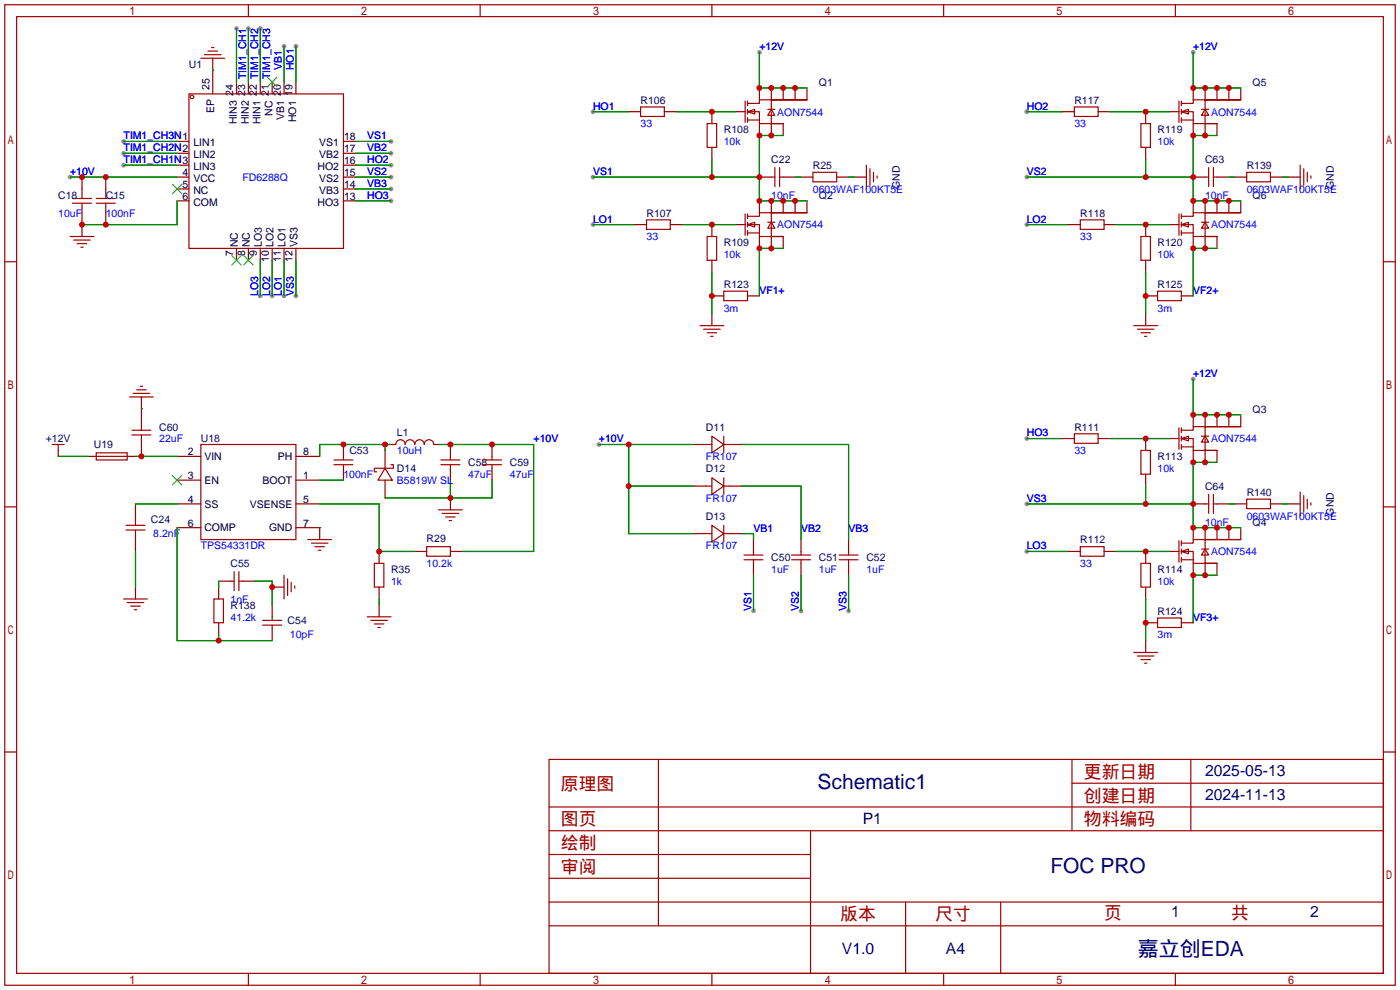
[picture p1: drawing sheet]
<svg xmlns="http://www.w3.org/2000/svg" width="299mm" height="212mm" viewBox="0 0 299 212" stroke-linecap="round" stroke-linejoin="round" font-family="sans-serif">
<g fill="#999">
<circle cx="161" cy="130.6" r=".51"/>
<circle cx="171.2" cy="130.6" r=".51"/>
<circle cx="181.4" cy="130.6" r=".51"/>
<circle cx="83.6" cy="30.2" r=".51"/>
<circle cx="83.6" cy="37.8" r=".51"/>
<circle cx="63.2" cy="63.2" r=".51"/>
<circle cx="60.7" cy="9.9" r=".51"/>
<circle cx="83.6" cy="32.8" r=".51"/>
<circle cx="83.6" cy="40.4" r=".51"/>
<circle cx="128" cy="95" r=".51"/>
<circle cx="15" cy="37.8" r=".51"/>
<circle cx="126.7" cy="23.9" r=".51"/>
<circle cx="126.7" cy="48" r=".51"/>
<circle cx="126.7" cy="37.8" r=".51"/>
<circle cx="162.3" cy="11.2" r=".51"/>
<circle cx="63.2" cy="9.9" r=".51"/>
<circle cx="60.7" cy="63.2" r=".51"/>
<circle cx="83.6" cy="35.3" r=".51"/>
<circle cx="83.6" cy="42.9" r=".51"/>
<circle cx="58.2" cy="63.2" r=".51"/>
<circle cx="55.6" cy="63.2" r=".51"/>
<circle cx="219.5" cy="93.7" r=".51"/>
<circle cx="219.5" cy="117.9" r=".51"/>
<circle cx="219.5" cy="107.7" r=".51"/>
<circle cx="255" cy="81" r=".51"/>
<circle cx="219.5" cy="23.9" r=".51"/>
<circle cx="219.5" cy="48" r=".51"/>
<circle cx="219.5" cy="37.8" r=".51"/>
<circle cx="255" cy="11.2" r=".51"/>
<circle cx="50.5" cy="6.1" r=".51"/>
<circle cx="26.4" cy="30.2" r=".51"/>
<circle cx="53.1" cy="6.1" r=".51"/>
<circle cx="55.6" cy="6.1" r=".51"/>
<circle cx="26.4" cy="32.8" r=".51"/>
<circle cx="26.4" cy="35.3" r=".51"/>
</g>
<g fill="none" stroke="#a10000" stroke-width=".25">
<path d="M1 1h297.2v209.6h-297.2zM3.6 3.6h292.1v204.4h-292.1zM42.9 12.4h5.1M43.7 11.7h3.5M44.4 10.9h2.1M45.2 10.2h.5M53.1 1v2.6M102.6 1v2.6M152.1 1v2.6M201.7 1v2.6M251.2 1v2.6M40.4 20.1h33v33h-33z"/>
<path d="M136.9 22.9h5.1v2h-5.1zM151.1 26.4h2.1v5.1h-2.1zM159.3 21.6v4.6M159.8 23.9l1.5-.5v1zM159.8 22.1h2.5v-.8h10.2h-7.7v2.1M159.8 23.9h2.5v2.5h5.1h-2.6v-2.5M159.8 25.7h2.5M159.8 21.6v1M159.8 23.4v1M159.8 25.1v1.1M164.1 23.4h1.5M164.8 23.4l.8 1.2h-1.5z"/>
<path d="M164.8 37.8h.8M165.6 35.8v4.1M166.6 35.8v4.1M166.6 37.8h.8M173.7 36.8h5.1v2.1h-5.1zM185.2 35.3v5.1M185.9 36.1v3.5M186.7 36.8v2.1M187.5 37.6v.5M229.6 22.9h5.1v2h-5.1zM243.8 26.4h2.1v5.1h-2.1zM252 21.6v4.6"/>
<path d="M252.5 23.9l1.5-.5v1zM252.5 22.1h2.5v-.8h10.2h-7.6v2.1M252.5 23.9h2.5v2.5h5.1h-2.5v-2.5M252.5 25.7h2.5M252.5 21.6v1M252.5 23.4v1M252.5 25.1v1.1M256.8 23.4h1.5M257.6 23.4l.7 1.2h-1.5zM257.6 37.8h.7M258.3 35.8v4.1M259.3 37.8h.8"/>
<path d="M259.3 35.8v4.1M266.4 36.8h5.1v2.1h-5.1zM277.9 35.3v5.1M278.6 36.1v3.5M279.4 36.8v2.1M280.2 37.6v.5M1 55.9h2.6M15 50.5h5.1M15.5 43.4h4.1M15.5 42.4h4.1M15.7 51.3h3.6M16.5 52.1h2"/>
<path d="M17.3 52.8h.5M17.5 40.4v2M17.5 43.4v2.1M20.6 43.4h4M20.6 42.4h4M22.6 40.4v2M22.6 43.4v2.1M138.2 47h5.1v2h-5.1zM151.1 50.5h2.1v5.1h-2.1zM159.3 45.7v4.6M159.8 48l1.5-.5v1zM159.8 46.2h2.5v-.7h10.2h-7.7v2"/>
<path d="M159.8 48h2.5v2.5h5.1h-2.6v-2.5M159.8 45.7v1M159.8 47.5v1M159.8 49.3v1M159.8 49.8h2.5M164.1 47.5h1.5M164.8 47.5l.8 1.3h-1.5zM230.9 47h5.1v2h-5.1zM243.8 50.5h2.1v5.1h-2.1zM252 45.7v4.6M252.5 48l1.5-.5v1zM252.5 46.2h2.5v-.7h10.2h-7.6v2"/>
<path d="M252.5 48h2.5v2.5h5.1h-2.5v-2.5M252.5 49.8h2.5M252.5 45.7v1M252.5 47.5v1M252.5 49.3v1M256.8 47.5h1.5M257.6 47.5l.7 1.3h-1.5zM295.7 55.9h2.5M149.6 69.6h5.1M150.4 70.4h3.5M151.1 71.1h2.1M151.9 71.9h.5"/>
<path d="M154.7 62.2h5.1v2.1h-5.1zM242.3 69.6h5.1M243.1 70.4h3.5M243.8 71.1h2.1M244.6 71.9h.5M247.4 62.2h5.1v2.1h-5.1zM11.2 95h2.5M12.4 95v1.3M20.6 96.8h6.6v1.5h-6.6zM21.3 97.5h5.1M27.7 84.8h5.1M28.2 93h4.1"/>
<path d="M28.2 91.9h4.1M28.4 84.1h3.6M29.2 83.3h2M30 82.5h.5M30.2 89.9v2M30.2 93v2M42.9 95h20.3v20.3h-20.3zM71.4 99.3h4M71.4 98.3h4M73.4 97.5v.8M73.4 99.3v.8M83.6 99.3h.5v.8h-4.1v.7h.5"/>
<path d="M92.7 95a1.02 1.02 0 0 0-1-1 1.02 1.02 0 0 0-1 1 1.02 1.02 0 0 0-1-1 1.02 1.02 0 0 0-1.1 1 1.02 1.02 0 0 0-1-1 1.02 1.02 0 0 0-1 1 1.02 1.02 0 0 0-1-1 1.02 1.02 0 0 0-1 1M94.2 99.3h4.1M94.2 98.3h4.1M96.3 97.5v.8M96.3 99.3v.8M103.1 99.3h4.1M103.1 98.3h4.1M105.2 97.5v.8M105.2 99.3v.8M150.9 95h1.2M152.1 93.2l2.6 1.8-2.6 1.8zM154.7 95h1.3"/>
<path d="M154.7 93.2v3.6M229.6 92.7h5.1v2h-5.1zM243.8 96.3h2.1v5h-2.1zM252 91.4v4.6M252.5 93.7l1.5-.5v1zM252.5 91.9h2.5v-.7h10.2h-7.6v2M252.5 93.7h2.5v2.6h5.1h-2.5v-2.6M252.5 95.5h2.5M252.5 91.4v1.1M252.5 93.2v1M252.5 95v1M256.8 93.2h1.5"/>
<path d="M257.6 93.2l.7 1.3h-1.5zM1 108.3h2.6M26.9 113.3h4.1M26.9 112.3h4.1M29 110.2v2.1M29 113.3v2M65.8 115.3h5.1M66.5 116.1h3.6M67.3 116.8h2M68.1 117.6h.5M82.3 100.1l1.5 2.5h-3zM91.2 116.8h5.1v2.1h-5.1z"/>
<path d="M93.7 109h5.1M94.5 109.7h3.5M95.2 110.5h2.1M96 111.3h.5M150.9 103.9h1.2M150.9 114h1.2M152.1 102.1l2.6 1.8-2.6 1.8zM152.1 112.3l2.6 1.7-2.6 1.8zM154.7 102.1v3.6M154.7 112.3v3.5M154.7 103.9h1.3M154.7 114h1.3"/>
<path d="M159 119.6h4.1M159 118.6h4.1M161 117.9v.7M161 119.6v.8M169.2 119.6h4M169.2 118.6h4M171.2 117.9v.7M171.2 119.6v.8M179.3 119.6h4.1M179.3 118.6h4.1M181.4 117.9v.7M181.4 119.6v.8"/>
<path d="M230.9 116.8h5.1v2.1h-5.1zM252 115.6v4.5M252.5 117.9l1.5-.6v1.1zM252.5 116.1h2.5v-.8h10.2h-7.6v2M252.5 117.9h2.5v2.5h5.1h-2.5v-2.5M252.5 119.6h2.5M252.5 115.6v1M252.5 117.3v1.1M252.5 119.1v1M256.8 117.3h1.5M257.6 117.3l.7 1.3h-1.5zM257.6 107.7h.7"/>
<path d="M258.3 105.7v4M259.3 105.7v4M259.3 107.7h.8M266.4 106.7h5.1v2h-5.1zM277.9 105.2v5M278.6 105.9v3.6M279.4 106.7v2M280.2 107.4v.5M295.7 108.3h2.5M26.4 128h5.1M27.2 128.8h3.5M27.9 129.5h2.1"/>
<path d="M28.7 130.3h.5M45.7 128h2.1v5.1h-2.1zM49.3 124.2h.7M50 122.2v4M51.1 122.2v4M51.1 124.2h.7M56.1 132.6h4.1M56.1 133.6h4.1M58.2 131.8v.8M58.2 133.6v.8M60.7 122.9v5.1M61.5 123.7v3.6"/>
<path d="M62.2 124.5v2M63 125.2v.5M78.5 131.8h5.1M79.2 132.6h3.6M80 120.4h2v5.1h-2zM80 133.4h2M80.8 134.1h.5M242.3 139.4h5.1M243.8 120.4h2.1v5.1h-2.1zM247.4 132.1h5.1v2h-5.1zM243.1 140.2h3.5M243.8 141h2.1"/>
<path d="M244.6 141.7h.5M1 160.7h2.6M117.3 162.3h178.4v45.7h-178.4zM117.3 177.5h178.4M117.3 172.5h178.4M140.7 162.3v35.6M173.2 177.5v30.5M229.1 162.3v15.2M229.1 167.4h66.6M254.5 162.3v15.2M295.7 160.7h2.5M117.3 182.6h55.9"/>
<path d="M117.3 197.9h178.4M117.3 192.8h178.4M117.3 187.7h55.9M193.5 192.8v15.2M213.9 192.8v15.2M53.1 208v2.6M102.6 208v2.6M152.1 208v2.6M201.7 208v2.6M251.2 208v2.6"/>
<circle cx="41" cy="20.7" r=".38"/>
</g>
<g fill="none" stroke="#870000" stroke-width=".25">
<path d="M45.5 12.4v7.7M50.5 17.5v2.6M53.1 17.5v2.6M55.6 17.5v2.6M58.2 17.5v2.6M60.7 17.5v2.6M63.2 17.5v2.6M162.3 18.8v2.5M164.8 18.8v2.5M167.4 18.8v2.5M169.9 18.8v2.5M172.5 18.8v2.5"/>
<path d="M255 18.8v2.5M257.6 18.8v2.5M260.1 18.8v2.5M262.6 18.8v2.5M265.2 18.8v2.5M17.5 37.8v2.6M22.6 37.8v2.6M37.8 30.2h2.6M37.8 32.8h2.6M37.8 35.3h2.6M37.8 37.8h2.6M73.4 30.2h2.5"/>
<path d="M73.4 32.8h2.5M73.4 35.3h2.5M73.4 37.8h2.5M134.4 23.9h2.5M142 23.9h2.5M152.1 23.9v2.5M152.1 31.5v2.5M157.2 23.9h2.1M162.3 37.8h2.5M162.3 26.4v2.6M164.8 26.4v2.6M167.4 37.8h2.5"/>
<path d="M167.4 26.4v2.6M171.2 37.8h2.5M178.8 37.8h2.6M182.6 37.8h2.6M227.1 23.9h2.5M234.7 23.9h2.5M244.9 23.9v2.5M244.9 31.5v2.5M249.9 23.9h2.1M255 37.8h2.6M255 26.4v2.6M257.6 26.4v2.6"/>
<path d="M260.1 37.8h2.5M260.1 26.4v2.6M263.9 37.8h2.5M271.5 37.8h2.6M275.3 37.8h2.6M17.5 45.5v5M22.6 45.5v2.5M37.8 40.4h2.6M37.8 42.9h2.6M50.5 53.1v2.5M53.1 53.1v2.5M55.6 53.1v2.5"/>
<path d="M58.2 53.1v2.5M60.7 53.1v2.5M63.2 53.1v2.5M73.4 40.4h2.5M73.4 42.9h2.5M135.6 48h2.6M143.3 48h2.5M152.1 48v2.5M152.1 55.6v2.6M157.2 48h2.1M162.3 42.9v2.6M162.3 50.5v2.6"/>
<path d="M164.8 42.9v2.6M164.8 50.5v2.6M167.4 42.9v2.6M167.4 50.5v2.6M169.9 42.9v2.6M172.5 42.9v2.6M228.3 48h2.6M236 48h2.5M244.9 48v2.5M244.9 55.6v2.6M249.9 48h2.1M255 42.9v2.6"/>
<path d="M255 50.5v2.6M257.6 42.9v2.6M257.6 50.5v2.6M260.1 42.9v2.6M260.1 50.5v2.6M262.6 42.9v2.6M265.2 42.9v2.6M152.1 67.1v2.5M152.1 63.2h2.6M159.8 63.2h2.5M244.9 67.1v2.5M244.9 63.2h2.5"/>
<path d="M252.5 63.2h2.5M12.4 96.3v1.2M18.8 97.5h2.5M26.4 97.5h2.6M30.2 84.8v5.1M30.2 95v2.5M37.8 97.5h5.1M63.2 97.5h5.1M73.4 95v2.5M82.3 96.3v3.8M83.6 95h1M92.7 95h1"/>
<path d="M96.3 95v2.5M105.2 95v2.5M148.3 95h2.6M156 95h2.5M227.1 93.7h2.5M234.7 93.7h2.5M244.9 93.7v2.6M249.9 93.7h2.1M255 88.6v2.6M255 96.3v2.5M257.6 88.6v2.6M257.6 96.3v2.5"/>
<path d="M260.1 88.6v2.6M260.1 96.3v2.5M262.6 88.6v2.6M265.2 88.6v2.6M29 107.7v2.5M29 115.3v2.6M37.8 102.6h5.1M37.8 107.7h5.1M37.8 112.8h5.1M63.2 102.6h5.1M63.2 107.7h5.1M63.2 112.8h5.1v2.5"/>
<path d="M73.4 100.1v2.5M81 117.9v2.5M82.3 102.6v3.8M88.6 117.9h2.6M96.3 117.9h2.5M96.3 100.1v2.5M96.3 106.4v2.6M105.2 100.1v2.5M148.3 103.9h2.6M148.3 114h2.6M156 103.9h2.5M156 114h2.5"/>
<path d="M161 115.3v2.6M171.2 115.3v2.6M181.4 115.3v2.6M228.3 117.9h2.6M236 117.9h2.5M244.9 101.3v2.6M244.9 117.9v2.5M249.9 117.9h2.1M255 112.8v2.5M255 107.7h2.6M257.6 112.8v2.5M260.1 112.8v2.5"/>
<path d="M260.1 107.7h2.5M262.6 112.8v2.5M263.9 107.7h2.5M265.2 112.8v2.5M271.5 107.7h2.6M275.3 107.7h2.6M29 125.5v2.5M46.7 124.2h2.6M46.7 125.5v2.5M46.7 133.1v2.5M51.8 124.2h2.6M58.2 129.3v2.5"/>
<path d="M58.2 134.4v2.5M58.2 125.5h2.5M81 125.5v2.5M81 129.3v2.5M161 120.4v2.5M171.2 120.4v2.5M181.4 120.4v2.5M244.9 125.5v2.5M244.9 136.9v2.5M244.9 133.1h2.5M252.5 133.1h2.5M255 120.4v2.5"/>
<path d="M257.6 120.4v2.5M260.1 120.4v2.5"/>
</g>
<path d="M57.1 16.5l2.1 2M59.2 16.5l-2.1 2M36.8 39.4l2.1 2M38.9 39.4l-2.1 2M49.5 54.6l2.1 2M51.6 54.6l-2.1 2M52.1 54.6l2 2M54.1 54.6l-2 2M36.8 101.6l2.1 2M38.9 101.6l-2.1 2" fill="none" stroke="#3c3" stroke-width=".25"/>
<g fill="none" stroke="#008700" stroke-width=".25">
<path d="M45.5 15h.1M50.5 6.1v11.4M53.1 6.1v11.4M55.6 6.1v11.4M60.7 9.9v7.6M63.2 9.9v7.6M162.3 11.2v7.6h10.2M255 11.2v7.6h10.2M15 37.8h22.8M26.4 30.2h11.4M26.4 32.8h11.4M26.4 35.3h11.4"/>
<path d="M75.9 30.2h7.7M75.9 37.8h7.7M75.9 32.8h7.7M75.9 35.3h7.7M126.7 37.8h35.6M126.7 23.9h7.7M144.5 23.9h12.7M152.1 34v3.8M167.4 29h-5.1v13.9h10.2M169.9 37.8h1.3M181.4 37.8h1.2M219.5 37.8h35.5"/>
<path d="M219.5 23.9h7.6M237.2 23.9h12.7M244.9 34v3.8M260.1 29h-5.1v13.9h10.2M262.6 37.8h1.3M274.1 37.8h1.2M37.8 42.9v5.1h-20.3M55.6 55.6v7.6M58.2 55.6v7.6M60.7 55.6v7.6M63.2 55.6v7.6M75.9 40.4h7.7"/>
<path d="M75.9 42.9h7.7M126.7 48h8.9M145.8 48h11.4M152.1 58.2v8.9M167.4 53.1h-5.1v10.1M219.5 48h8.8M238.5 48h11.4M244.9 58.2v8.9M260.1 53.1h-5.1v10.1M12.4 97.5h6.4M29 97.5h8.8M30.2 87.4h.1"/>
<path d="M82.3 95v1.3M83.6 95h-15.3v2.5M93.7 95h20.3v22.9h-15.2M128 95h20.3M134.4 95v19h13.9M158.5 95h22.9v20.3M219.5 93.7h7.6M237.2 93.7h12.7M255 81v7.6h10.2M260.1 98.8h-5.1v14h10.2M29 107.7h8.8M29 117.9v7.6"/>
<path d="M37.8 112.8v24.1h20.4M68.3 112.8h.1M68.3 107.7h12.7v10.2h7.6M68.3 102.6h5.1M96.3 102.6v3.8M105.2 102.6v3.8h-22.9M134.4 103.9h13.9M158.5 114h2.5v1.3M158.5 103.9h12.7v11.4M219.5 117.9h8.8M219.5 107.7h35.5M238.5 117.9h11.4"/>
<path d="M244.9 103.9v3.8M262.6 107.7h1.3M274.1 107.7h1.2M46.7 124.2v1.3M46.7 135.6v1.3M54.4 124.2h3.8v5.1M81 128v1.3M161 122.9v7.7M171.2 122.9v7.7M181.4 122.9v7.7M244.9 128v8.9M260.1 122.9h-5.1v10.2"/>
</g>
<g fill="#c00">
<circle cx="134.4" cy="95" r=".63"/>
<circle cx="134.4" cy="103.9" r=".63"/>
<circle cx="17.5" cy="37.8" r=".63"/>
<circle cx="22.6" cy="37.8" r=".63"/>
<circle cx="17.5" cy="48" r=".63"/>
<circle cx="22.6" cy="48" r=".63"/>
<circle cx="152.1" cy="23.9" r=".63"/>
<circle cx="152.1" cy="48" r=".63"/>
<circle cx="152.1" cy="37.8" r=".63"/>
<circle cx="162.3" cy="37.8" r=".63"/>
<circle cx="162.3" cy="29" r=".63"/>
<circle cx="162.3" cy="42.9" r=".63"/>
<circle cx="164.8" cy="42.9" r=".63"/>
<circle cx="167.4" cy="42.9" r=".63"/>
<circle cx="169.9" cy="42.9" r=".63"/>
<circle cx="164.8" cy="29" r=".63"/>
<circle cx="152.1" cy="63.2" r=".63"/>
<circle cx="162.3" cy="18.8" r=".63"/>
<circle cx="164.8" cy="18.8" r=".63"/>
<circle cx="167.4" cy="18.8" r=".63"/>
<circle cx="169.9" cy="18.8" r=".63"/>
<circle cx="162.3" cy="53.1" r=".63"/>
<circle cx="164.8" cy="53.1" r=".63"/>
<circle cx="244.9" cy="93.7" r=".63"/>
<circle cx="244.9" cy="117.9" r=".63"/>
<circle cx="244.9" cy="107.7" r=".63"/>
<circle cx="255" cy="107.7" r=".63"/>
<circle cx="255" cy="98.8" r=".63"/>
<circle cx="255" cy="112.8" r=".63"/>
<circle cx="257.6" cy="112.8" r=".63"/>
<circle cx="260.1" cy="112.8" r=".63"/>
<circle cx="262.6" cy="112.8" r=".63"/>
<circle cx="257.6" cy="98.8" r=".63"/>
<circle cx="244.9" cy="133.1" r=".63"/>
<circle cx="255" cy="88.6" r=".63"/>
<circle cx="257.6" cy="88.6" r=".63"/>
<circle cx="260.1" cy="88.6" r=".63"/>
<circle cx="262.6" cy="88.6" r=".63"/>
<circle cx="257.6" cy="122.9" r=".63"/>
<circle cx="255" cy="122.9" r=".63"/>
<circle cx="244.9" cy="23.9" r=".63"/>
<circle cx="244.9" cy="48" r=".63"/>
<circle cx="244.9" cy="37.8" r=".63"/>
<circle cx="255" cy="37.8" r=".63"/>
<circle cx="255" cy="29" r=".63"/>
<circle cx="255" cy="42.9" r=".63"/>
<circle cx="257.6" cy="42.9" r=".63"/>
<circle cx="260.1" cy="42.9" r=".63"/>
<circle cx="262.6" cy="42.9" r=".63"/>
<circle cx="257.6" cy="29" r=".63"/>
<circle cx="244.9" cy="63.2" r=".63"/>
<circle cx="255" cy="18.8" r=".63"/>
<circle cx="257.6" cy="18.8" r=".63"/>
<circle cx="260.1" cy="18.8" r=".63"/>
<circle cx="262.6" cy="18.8" r=".63"/>
<circle cx="255" cy="53.1" r=".63"/>
<circle cx="257.6" cy="53.1" r=".63"/>
<circle cx="81" cy="117.9" r=".63"/>
<circle cx="82.3" cy="95" r=".63"/>
<circle cx="73.4" cy="95" r=".63"/>
<circle cx="58.2" cy="125.5" r=".63"/>
<circle cx="46.7" cy="136.9" r=".63"/>
<circle cx="96.3" cy="106.4" r=".63"/>
<circle cx="96.3" cy="95" r=".63"/>
<circle cx="105.2" cy="95" r=".63"/>
<circle cx="30.2" cy="97.5" r=".63"/>
</g>
<g font-size="4.5" fill="#000080">
<text x="174.7" y="168.7">Schematic1</text>
<text x="224.5" y="186.5">FOC PRO</text>
<text x="243.2" y="204.3">嘉立创EDA</text>
</g>
<g font-size="3.8" fill="#a00000">
<text x="231.6" y="166.2">更新日期</text>
<text x="119.9" y="168.8">原理图</text>
<text x="231.6" y="171.3">创建日期</text>
<text x="119.9" y="176.4">图页</text>
<text x="231.6" y="176.4">物料编码</text>
<text x="119.9" y="181.5">绘制</text>
<text x="119.9" y="186.6">审阅</text>
<text x="179.6" y="196.7">版本</text>
<text x="199.9" y="196.7">尺寸</text>
<text x="236" y="196.5">页</text>
<text x="263.1" y="196.5">共</text>
</g>
<g font-size="3.4" fill="#000080">
<text x="257.6" y="165.9">2025-05-13</text>
<text x="257.6" y="170.9">2024-11-13</text>
<text x="184.4" y="176">P1</text>
<text x="250.3" y="196.1">1</text>
<text x="280" y="196.1">2</text>
<text x="179.9" y="204">V1.0</text>
<text x="202.2" y="204">A4</text>
</g>
<g font-size="2.2" fill="#00f">
<text x="162.3" y="10.7">+12V</text>
<text x="255" y="10.7">+12V</text>
<text x="60.3" y="15" transform="rotate(-90 60.3 15)">VB1</text>
<text x="62.8" y="15" transform="rotate(-90 62.8 15)">HO1</text>
<text x="126.7" y="23.4">HO1</text>
<text x="219.5" y="23.4">HO2</text>
<text x="26.4" y="29.8">TIM1_CH3N1</text>
<text x="78.5" y="29.8">VS1</text>
<text x="136.9" y="27.2">33</text>
<text x="166.1" y="24.7">AON7544</text>
<text x="229.6" y="27.2">33</text>
<text x="258.8" y="24.7">AON7544</text>
<text x="26.4" y="32.3">TIM1_CH2N2</text>
<text x="26.4" y="34.9">TIM1_CH1N3</text>
<text x="78.5" y="32.3">VB2</text>
<text x="78.5" y="34.9">HO2</text>
<text x="154.7" y="31">10k</text>
<text x="247.4" y="31">10k</text>
<text x="15" y="37.4">+10V</text>
<text x="51.8" y="38.7">FD6288Q</text>
<text x="78.5" y="37.4">VS2</text>
<text x="78.5" y="39.9">VB3</text>
<text x="126.7" y="37.4">VS1</text>
<text x="173.7" y="41.2">0603WAF100KT5E</text>
<text x="219.5" y="37.4">VS2</text>
<text x="266.4" y="41.2">0603WAF100KT5E</text>
<text x="12.4" y="46.3">10uF</text>
<text x="22.6" y="46.3">100nF</text>
<text x="78.5" y="42.5">HO3</text>
<text x="126.7" y="47.6">LO1</text>
<text x="164.8" y="42.5">10nF</text>
<text x="219.5" y="47.6">LO2</text>
<text x="257.6" y="42.5">10nF</text>
<text x="138.2" y="51.4">33</text>
<text x="166.1" y="48.8">AON7544</text>
<text x="230.9" y="51.4">33</text>
<text x="258.8" y="48.8">AON7544</text>
<text x="154.7" y="55.2">10k</text>
<text x="247.4" y="55.2">10k</text>
<text x="55.2" y="63.2" transform="rotate(-90 55.2 63.2)">LO3</text>
<text x="57.7" y="63.2" transform="rotate(-90 57.7 63.2)">LO2</text>
<text x="60.3" y="63.2" transform="rotate(-90 60.3 63.2)">LO1</text>
<text x="62.8" y="63.2" transform="rotate(-90 62.8 63.2)">VS3</text>
<text x="162.3" y="62.8">VF1+</text>
<text x="255" y="62.8">VF2+</text>
<text x="154.7" y="66.6">3m</text>
<text x="247.4" y="66.6">3m</text>
<text x="255" y="80.6">+12V</text>
<text x="34" y="94.5">22uF</text>
<text x="114" y="94.5">+10V</text>
<text x="128" y="94.5">+10V</text>
<text x="219.5" y="93.3">HO3</text>
<text x="258.8" y="94.5">AON7544</text>
<text x="84.8" y="97.1">10uH</text>
<text x="150.9" y="98.4">FR107</text>
<text x="229.6" y="97.1">33</text>
<text x="247.4" y="100.9">10k</text>
<text x="73.4" y="102.2">100nF</text>
<text x="84.8" y="103.4">B5819W SL</text>
<text x="100.1" y="102.2">47uF</text>
<text x="109" y="102.2">47uF</text>
<text x="150.9" y="107.2">FR107</text>
<text x="219.5" y="107.2">VS3</text>
<text x="161" y="113.6">VB1</text>
<text x="171.2" y="113.6">VB2</text>
<text x="181.4" y="113.6">VB3</text>
<text x="257.6" y="112.3">10nF</text>
<text x="266.4" y="111.1">0603WAF100KT5E</text>
<text x="32.8" y="114.8">8.2nF</text>
<text x="42.9" y="117.4">TPS54331DR</text>
<text x="150.9" y="117.4">FR107</text>
<text x="219.5" y="117.4">LO3</text>
<text x="258.8" y="118.7">AON7544</text>
<text x="83.6" y="125">1k</text>
<text x="91.2" y="121.2">10.2k</text>
<text x="164.8" y="122.5">1uF</text>
<text x="175" y="122.5">1uF</text>
<text x="185.2" y="122.5">1uF</text>
<text x="230.9" y="121.2">33</text>
<text x="247.4" y="125">10k</text>
<text x="49.3" y="128.9">1nF</text>
<text x="160.6" y="130.6" transform="rotate(-90 160.6 130.6)">VS1</text>
<text x="170.7" y="130.6" transform="rotate(-90 170.7 130.6)">VS2</text>
<text x="180.9" y="130.6" transform="rotate(-90 180.9 130.6)">VS3</text>
<text x="49.3" y="132.6">41.2k</text>
<text x="62" y="136.5">10pF</text>
<text x="247.4" y="136.5">3m</text>
<text x="255" y="132.6">VF3+</text>
</g>
<g font-size="2.2" fill="#000080">
<text x="40.4" y="14.5">U1</text>
<text x="136.9" y="22.2">R106</text>
<text x="175" y="18.3">Q1</text>
<text x="229.6" y="22.2">R117</text>
<text x="267.7" y="18.3">Q5</text>
<text x="154.7" y="28.5">R108</text>
<text x="247.4" y="28.5">R119</text>
<text x="164.8" y="34.9">C22</text>
<text x="257.6" y="34.9">C63</text>
<text x="173.7" y="36.1">R25</text>
<text x="192.3" y="40.3" transform="rotate(-90 192.3 40.3)">GND</text>
<text x="266.4" y="36.1">R139</text>
<text x="285" y="40.3" transform="rotate(-90 285 40.3)">GND</text>
<text x="12.4" y="42.5">C18</text>
<text x="22.6" y="42.5">C15</text>
<text x="138.2" y="46.3">R107</text>
<text x="175" y="42.5">Q2</text>
<text x="230.9" y="46.3">R118</text>
<text x="267.7" y="42.5">Q6</text>
<text x="154.7" y="52.6">R109</text>
<text x="247.4" y="52.6">R120</text>
<text x="154.7" y="61.5">R123</text>
<text x="247.4" y="61.5">R125</text>
<text x="267.7" y="88.2">Q3</text>
<text x="9.8" y="94.4">+12V</text>
<text x="20.1" y="95.8">U19</text>
<text x="34" y="92">C60</text>
<text x="42.9" y="94.5">U18</text>
<text x="84.8" y="93.3">L1</text>
<text x="150.9" y="92">D11</text>
<text x="229.6" y="92">R111</text>
<text x="74.7" y="97.1">C53</text>
<text x="84.8" y="100.9">D14</text>
<text x="100.1" y="99.6">C58</text>
<text x="109" y="99.6">C59</text>
<text x="150.9" y="100.9">D12</text>
<text x="247.4" y="98.4">R113</text>
<text x="257.6" y="104.7">C64</text>
<text x="266.4" y="106">R140</text>
<text x="32.3" y="111.8">C24</text>
<text x="150.9" y="111.1">D13</text>
<text x="267.7" y="112.3">Q4</text>
<text x="285" y="110.2" transform="rotate(-90 285 110.2)">GND</text>
<text x="91.2" y="115.9">R29</text>
<text x="164.8" y="119.9">C50</text>
<text x="175" y="119.9">C51</text>
<text x="185.2" y="119.9">C52</text>
<text x="230.9" y="116.1">R112</text>
<text x="49.3" y="121.2">C55</text>
<text x="83.6" y="122.5">R35</text>
<text x="247.4" y="122.5">R114</text>
<text x="49.3" y="130.1">R138</text>
<text x="247.4" y="131.4">R124</text>
<text x="61.5" y="133.4">C54</text>
</g>
<g font-size="2.2">
<text x="44.8" y="19.3" transform="rotate(-90 44.8 19.3)">25</text>
<text x="49.8" y="20.4" transform="rotate(-90 49.8 20.4)">24</text>
<text x="52.4" y="20.4" transform="rotate(-90 52.4 20.4)">23 TIM1_CH1</text>
<text x="54.9" y="20.4" transform="rotate(-90 54.9 20.4)">22 TIM1_CH2</text>
<text x="57.5" y="20.4" transform="rotate(-90 57.5 20.4)">21 TIM1_CH3</text>
<text x="60" y="20.4" transform="rotate(-90 60 20.4)">20</text>
<text x="62.5" y="20.4" transform="rotate(-90 62.5 20.4)">19</text>
<text x="45.8" y="24" transform="rotate(-90 45.8 24)">EP</text>
<text x="50.6" y="26.6" transform="rotate(-90 50.6 26.6)">HIN3</text>
<text x="53.1" y="26.6" transform="rotate(-90 53.1 26.6)">HIN2</text>
<text x="55.7" y="26.6" transform="rotate(-90 55.7 26.6)">HIN1</text>
<text x="58.2" y="24.7" transform="rotate(-90 58.2 24.7)">NC</text>
<text x="60.8" y="25.7" transform="rotate(-90 60.8 25.7)">VB1</text>
<text x="63.3" y="26.1" transform="rotate(-90 63.3 26.1)">HO1</text>
<text x="41.3" y="31.3">LIN1</text>
<text x="41.3" y="33.8">LIN2</text>
<text x="68.2" y="33.8">VB2</text>
<text x="68.2" y="31.3">VS1</text>
<text x="73.5" y="35.1">16</text>
<text x="73.5" y="32.5">17</text>
<text x="73.5" y="30">18</text>
<text x="39" y="37.6">4</text>
<text x="39" y="40.2">5</text>
<text x="41.3" y="36.4">LIN3</text>
<text x="41.3" y="38.9">VCC</text>
<text x="41.3" y="41.4">NC</text>
<text x="67.9" y="36.4">HO2</text>
<text x="68.2" y="41.4">VB3</text>
<text x="68.2" y="38.9">VS2</text>
<text x="73.5" y="40.2">14</text>
<text x="73.5" y="37.6">15</text>
<text x="39" y="42.7">6</text>
<text x="41.3" y="44">COM</text>
<text x="67.9" y="44">HO3</text>
<text x="73.5" y="42.7">13</text>
<text x="50.9" y="52.8" transform="rotate(-90 50.9 52.8)">NC</text>
<text x="53.4" y="52.8" transform="rotate(-90 53.4 52.8)">NC</text>
<text x="55.9" y="52.8" transform="rotate(-90 55.9 52.8)">LO3</text>
<text x="58.5" y="52.8" transform="rotate(-90 58.5 52.8)">LO2</text>
<text x="61" y="52.8" transform="rotate(-90 61 52.8)">LO1</text>
<text x="63.6" y="52.8" transform="rotate(-90 63.6 52.8)">VS3</text>
<text x="49.8" y="54.7" transform="rotate(-90 49.8 54.7)">7</text>
<text x="52.4" y="54.7" transform="rotate(-90 52.4 54.7)">8</text>
<text x="54.9" y="54.7" transform="rotate(-90 54.9 54.7)">9</text>
<text x="57.5" y="55.9" transform="rotate(-90 57.5 55.9)">10</text>
<text x="60" y="55.9" transform="rotate(-90 60 55.9)">11</text>
<text x="62.5" y="55.9" transform="rotate(-90 62.5 55.9)">12</text>
<text x="40.2" y="97.3">2</text>
<text x="43.7" y="98.3">VIN</text>
<text x="59.4" y="98.3">PH</text>
<text x="64.8" y="97.3">8</text>
<text x="40.2" y="102.4">3</text>
<text x="40.2" y="107.5">4</text>
<text x="43.7" y="103.4">EN</text>
<text x="56.1" y="103.4">BOOT</text>
<text x="64.8" y="102.4">1</text>
<text x="64.8" y="107.5">5</text>
<text x="40.2" y="112.6">6</text>
<text x="43.7" y="108.5">SS</text>
<text x="43.7" y="113.6">COMP</text>
<text x="53.4" y="108.5">VSENSE</text>
<text x="57.5" y="113.6">GND</text>
<text x="64.8" y="112.6">7</text>
</g>
</svg>
